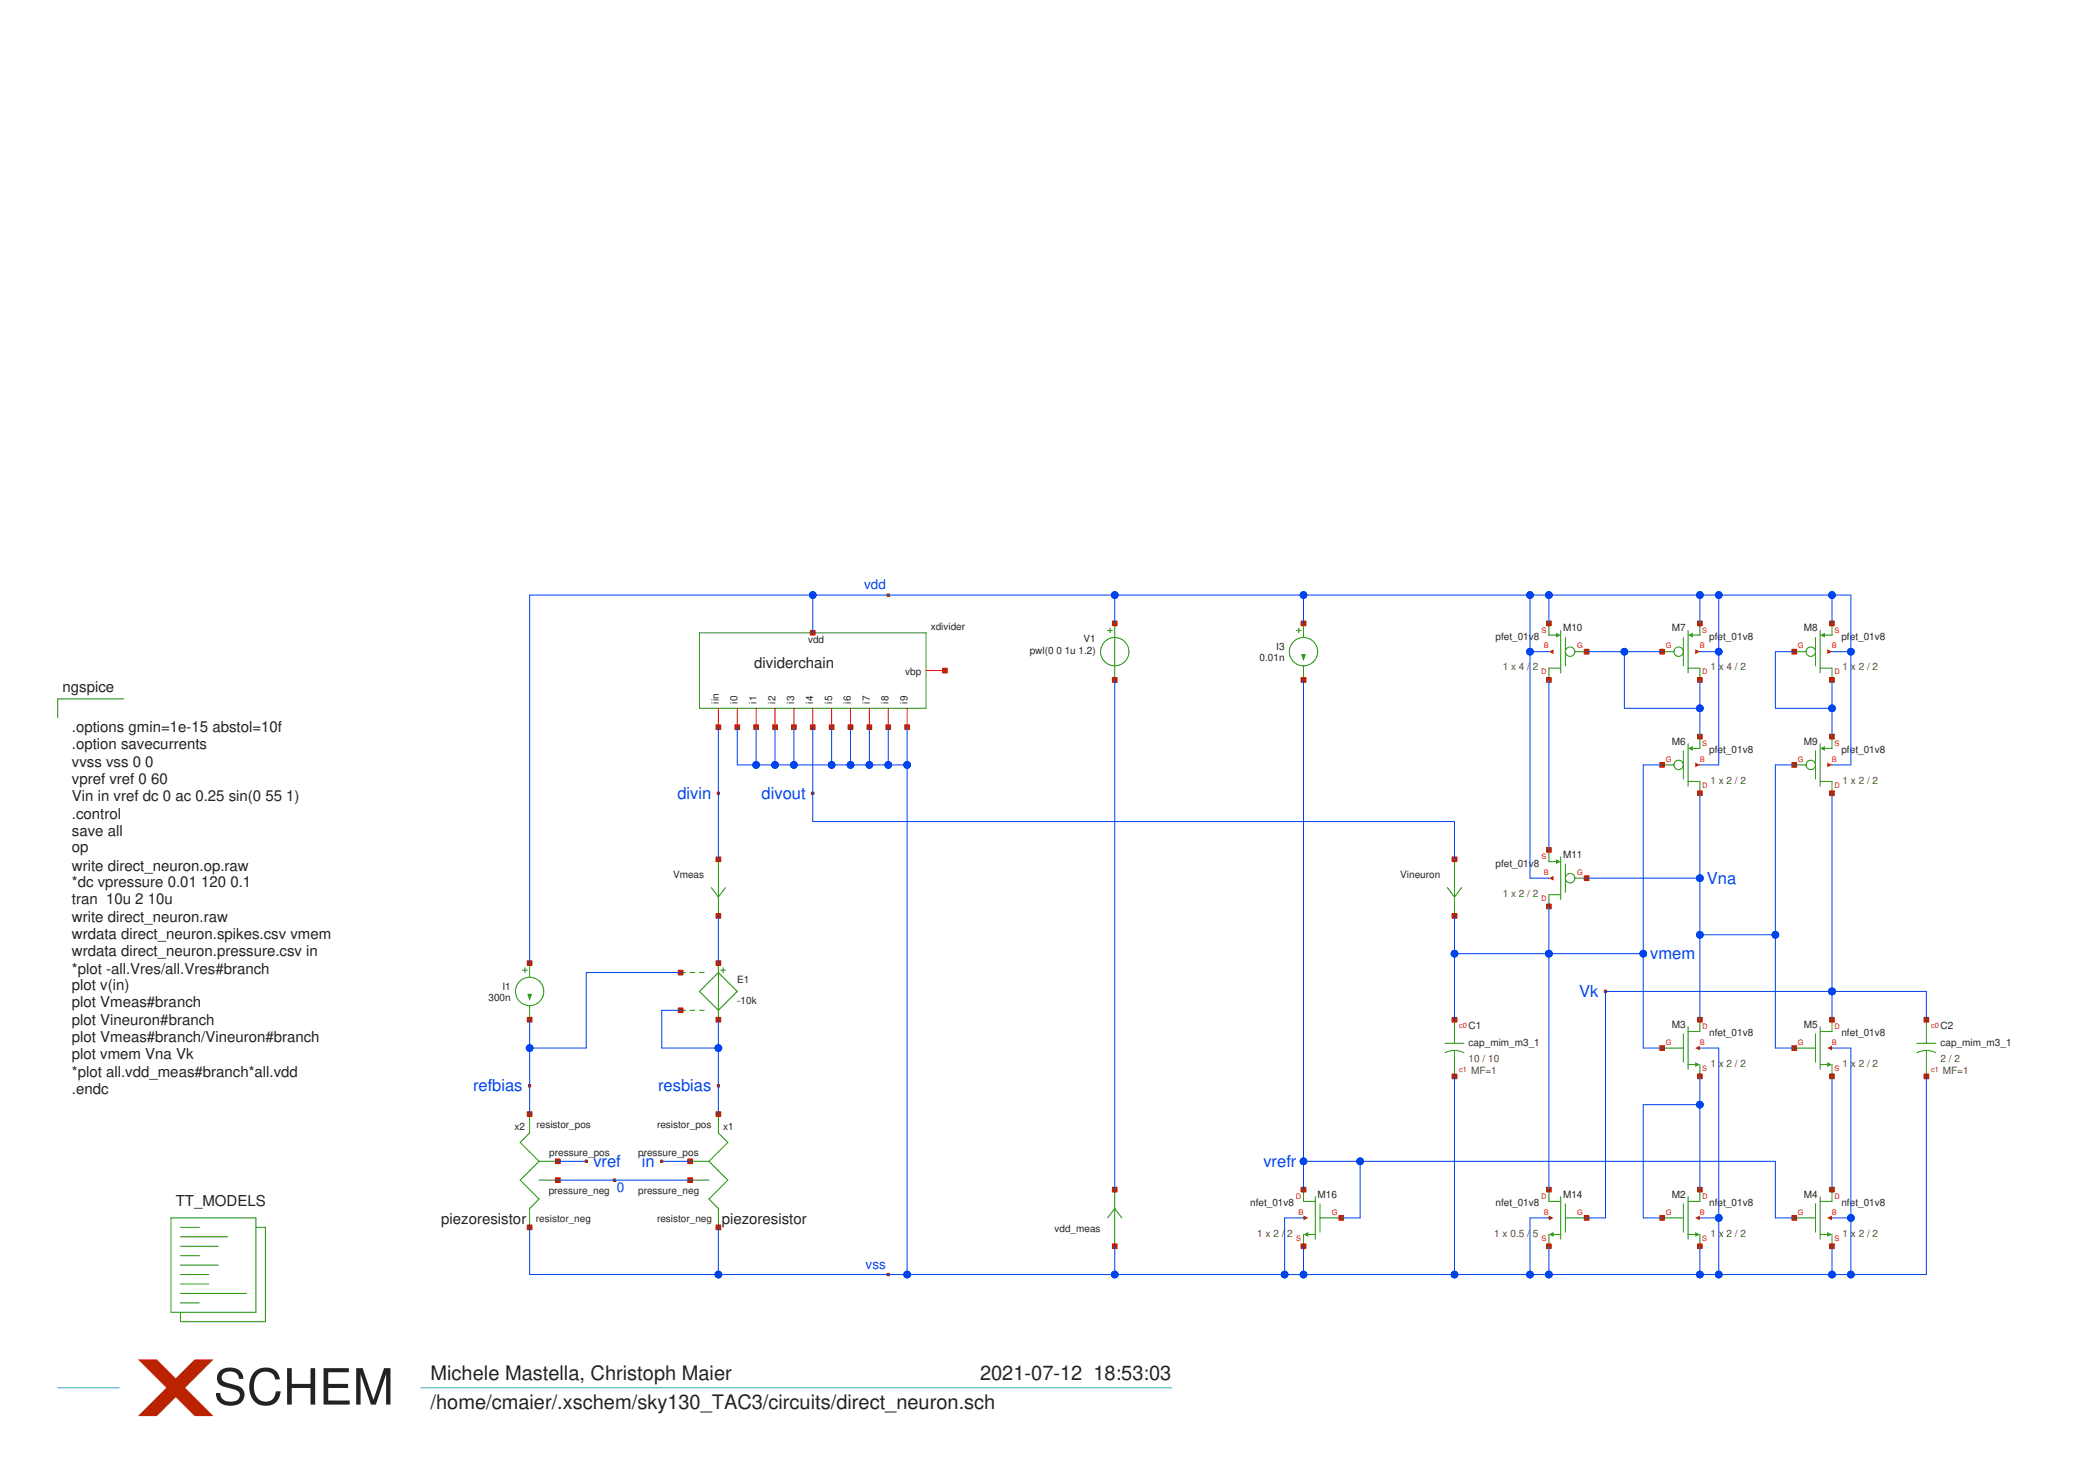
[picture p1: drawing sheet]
<svg xmlns="http://www.w3.org/2000/svg" width="297mm" height="210mm" viewBox="0 0 297 210" stroke-linecap="round" stroke-linejoin="round" font-family="sans-serif">
<g fill="none" stroke="#229800" stroke-width=".14">
<path d="M17.7 100h-9.4v2.7M158.5 90.2h.7M158.8 89.9v.6M159.5 89.2v8.1M101.8 127l1 1.4 1-1.4M102.8 123v8.1M24.5 174.3h12.1v13.5h-12.1zM25.8 178.3h5.4M25.8 179.7h2.7M25.8 177h6.8M25.8 175.6h2.7M36.6 175.6h1.4v13.5h-12.2v-1.3"/>
<path d="M158.5 174.3l1-1.4 1 1.4M159.5 170.2v8.1M237.8 174.3h3.1M240.9 172.2v4.1M241.5 171.2v6.1M241.5 176.6h1M243.2 170.2v1.7h-1.7M243.2 176.6v1.7M25.8 181h5.4M25.8 182.4h4.1M25.8 183.7h4.1M25.8 185.1h9.5"/>
<path d="M25.8 186.4h2.7"/>
<circle cx="159.5" cy="93.2" r="2.03"/>
</g>
<path d="M242.5 176.3l.7 .3-.7 .4z" fill="#229800"/>
<path d="M237.8 150h3.1M240.9 147.9v4.1M241.5 146.9v6.1M241.5 152.3h1M243.2 145.9v1.7h-1.7M243.2 152.3v1.7" fill="none" stroke="#229800" stroke-width=".14"/>
<path d="M242.5 152l.7 .3-.7 .4z" fill="#229800"/>
<g fill="none" stroke="#229800" stroke-width=".14">
<path d="M206.8 150.6a2.87 2.87 0 0 1 2.7 0M206.8 149.3h2.7M208.1 145.9v3.4M208.1 150.3v3.7M274.3 150.6a2.87 2.87 0 0 1 2.7 0M274.3 149.3h2.7M275.6 145.9v3.4M275.6 150.3v3.7M221.6 170.2v1.7h1.7M221.6 176.6v1.7M222.3 176.6h1M223.3 171.2v6.1"/>
<path d="M224 174.3h3M224 172.2v4.1"/>
</g>
<path d="M221.6 176.6l.7-.3v.7z" fill="#229800"/>
<path d="M256.7 174.3h3.1M259.8 172.2v4.1M260.4 171.2v6.1M260.4 176.6h1.1M262.1 170.2v1.7h-1.7M262.1 176.6v1.7" fill="none" stroke="#229800" stroke-width=".14"/>
<path d="M261.5 176.3l.6 .3-.6 .4z" fill="#229800"/>
<path d="M256.7 150h3.1M259.8 147.9v4.1M260.4 146.9v6.1M260.4 152.3h1.1M262.1 145.9v1.7h-1.7M262.1 152.3v1.7" fill="none" stroke="#229800" stroke-width=".14"/>
<path d="M261.5 152l.6 .3-.6 .4z" fill="#229800"/>
<path d="M185.5 90.2h.7M185.8 89.9v.6M186.5 89.2v2M186.5 95.3v2" fill="none" stroke="#229800" stroke-width=".14"/>
<path d="M186.5 92.2v1.4h.3l-.3 1-.3-1h.3z" fill="#229800"/>
<g fill="none" stroke="#229800" stroke-width=".14">
<path d="M186.5 170.2v1.7h1.7M186.5 176.6v1.7M187.2 176.6h1M188.2 171.2v6.1M188.9 174.3h3M188.9 172.2v4.1"/>
<circle cx="186.5" cy="93.2" r="2.03"/>
</g>
<path d="M186.5 176.6l.7-.3v.7z" fill="#229800"/>
<path d="M237.8 109.4h1.7M240.9 107.4v4.1M241.5 106.4v6.1M241.5 111.8h1.7v1.7M243.2 105.4v1.7h-1" fill="none" stroke="#229800" stroke-width=".14"/>
<path d="M241.5 107.1l.7-.4v.7z" fill="#229800"/>
<g fill="none" stroke="#229800" stroke-width=".14">
<path d="M237.8 93.2h1.7M240.9 91.2v4.1M241.5 90.2v6.1M241.5 95.6h1.7v1.7M243.2 89.2v1.7h-1"/>
<circle cx="240.2" cy="109.4" r=".68"/>
</g>
<path d="M241.5 90.9l.7-.4v.7z" fill="#229800"/>
<g fill="none" stroke="#229800" stroke-width=".14">
<path d="M256.7 93.2h1.7M259.8 91.2v4.1M260.4 90.2v6.1M260.4 95.6h1.7v1.7M262.1 89.2v1.7h-1"/>
<circle cx="240.2" cy="93.2" r=".68"/>
</g>
<path d="M260.4 90.9l.7-.4v.7z" fill="#229800"/>
<g fill="none" stroke="#229800" stroke-width=".14">
<path d="M256.7 109.4h1.7M259.8 107.4v4.1M260.4 106.4v6.1M260.4 111.8h1.7v1.7M262.1 105.4v1.7h-1"/>
<circle cx="259.1" cy="93.2" r=".68"/>
</g>
<path d="M260.4 107.1l.7-.4v.7z" fill="#229800"/>
<g fill="none" stroke="#229800" stroke-width=".14">
<path d="M221.6 89.2v1.7h1M223.3 90.2v6.1M223.3 95.6h-1.7v1.7M224 91.2v4.1M225.3 93.2h1.7"/>
<circle cx="259.1" cy="109.4" r=".68"/>
</g>
<path d="M222.6 90.5l.7 .4-.7 .3z" fill="#229800"/>
<g fill="none" stroke="#229800" stroke-width=".14">
<path d="M221.6 121.6v1.7h1M223.3 122.6v6.1M223.3 128h-1.7v1.7M224 123.6v4.1M225.3 125.7h1.7"/>
<circle cx="224.7" cy="93.2" r=".68"/>
</g>
<path d="M222.6 123l.7 .3-.7 .3z" fill="#229800"/>
<g fill="none" stroke="#229800" stroke-width=".14">
<path d="M100.1 90.5h32.4v10.8h-32.4zM74.8 138.8h.6M75.1 138.5v.7M75.8 137.8v2M207.1 127l1 1.4 1-1.4M208.1 123v8.1M75.8 143.9v2M75.8 159.4v2.7l-1.4 1.4 2.7 2.7M102.8 159.4v2.7l1.3 1.4-2.7 2.7M77.1 166.2h2.7M77.1 168.9h2.7M77.1 166.2l-2.7 2.7 2.7 2.7-1.3 1.3v2.7"/>
<path d="M98.7 166.2h2.7M98.7 168.9h2.7M101.4 166.2l2.7 2.7-2.7 2.7 1.4 1.3v2.7"/>
<circle cx="224.7" cy="125.7" r=".68"/>
</g>
<path d="M75.8 140.8v1.4h.3l-.3 1-.4-1h.4z" fill="#229800"/>
<g fill="none" stroke="#229800" stroke-width=".14">
<path d="M97.4 139.2h.7M98.7 139.2h.7M100.1 139.2h.7M102.8 137.8v8.1M103.1 138.8h.7M103.5 138.5v.7M97.4 144.6h.7M98.7 144.6h.7M100.1 141.9l2.7-2.7 2.7 2.7-2.7 2.7zM100.1 144.6h.7"/>
<circle cx="75.8" cy="141.9" r="2.03"/>
</g>
<path d="M102.4 122.6h.7v.7h-.7z" fill="none" stroke="#ba2200" stroke-width=".14"/>
<path d="M102.4 122.6h.7v.7h-.7z" fill="#ba2200"/>
<path d="M102.4 130.7h.7v.7h-.7z" fill="none" stroke="#ba2200" stroke-width=".14"/>
<path d="M102.4 130.7h.7v.7h-.7z" fill="#ba2200"/>
<path d="M159.2 178h.6v.7h-.6z" fill="none" stroke="#ba2200" stroke-width=".14"/>
<path d="M159.2 178h.6v.7h-.6z" fill="#ba2200"/>
<path d="M159.2 169.9h.6v.7h-.6z" fill="none" stroke="#ba2200" stroke-width=".14"/>
<path d="M159.2 169.9h.6v.7h-.6z" fill="#ba2200"/>
<path d="M159.2 88.9h.6v.6h-.6z" fill="none" stroke="#ba2200" stroke-width=".14"/>
<path d="M159.2 88.9h.6v.6h-.6z" fill="#ba2200"/>
<path d="M159.2 97h.6v.6h-.6z" fill="none" stroke="#ba2200" stroke-width=".14"/>
<g fill="#ba2200">
<path d="M159.2 97h.6v.6h-.6z"/>
<path d="M242.5 174.3l.7-.4v.7z"/>
</g>
<path d="M242.9 169.9h.7v.7h-.7z" fill="none" stroke="#ba2200" stroke-width=".14"/>
<path d="M242.9 169.9h.7v.7h-.7z" fill="#ba2200"/>
<path d="M237.5 173.9h.7v.7h-.7z" fill="none" stroke="#ba2200" stroke-width=".14"/>
<path d="M237.5 173.9h.7v.7h-.7z" fill="#ba2200"/>
<path d="M242.9 178h.7v.7h-.7z" fill="none" stroke="#ba2200" stroke-width=".14"/>
<path d="M242.9 178h.7v.7h-.7z" fill="#ba2200"/>
<path d="M243.2 174.3h.1" fill="none" stroke="#ba2200" stroke-width=".14"/>
<path d="M242.5 150l.7-.4v.7z" fill="#ba2200"/>
<path d="M242.9 145.6h.7v.6h-.7z" fill="none" stroke="#ba2200" stroke-width=".14"/>
<path d="M242.9 145.6h.7v.6h-.7z" fill="#ba2200"/>
<path d="M237.5 149.6h.7v.7h-.7z" fill="none" stroke="#ba2200" stroke-width=".14"/>
<path d="M237.5 149.6h.7v.7h-.7z" fill="#ba2200"/>
<path d="M242.9 153.7h.7v.6h-.7z" fill="none" stroke="#ba2200" stroke-width=".14"/>
<path d="M242.9 153.7h.7v.6h-.7z" fill="#ba2200"/>
<path d="M243.2 150h.1" fill="none" stroke="#ba2200" stroke-width=".14"/>
<path d="M207.8 145.6h.7v.6h-.7z" fill="none" stroke="#ba2200" stroke-width=".14"/>
<path d="M207.8 145.6h.7v.6h-.7z" fill="#ba2200"/>
<path d="M207.8 153.7h.7v.6h-.7z" fill="none" stroke="#ba2200" stroke-width=".14"/>
<path d="M207.8 153.7h.7v.6h-.7z" fill="#ba2200"/>
<path d="M275.3 145.6h.7v.6h-.7z" fill="none" stroke="#ba2200" stroke-width=".14"/>
<path d="M275.3 145.6h.7v.6h-.7z" fill="#ba2200"/>
<path d="M275.3 153.7h.7v.6h-.7z" fill="none" stroke="#ba2200" stroke-width=".14"/>
<g fill="#ba2200">
<path d="M275.3 153.7h.7v.6h-.7z"/>
<path d="M221.6 173.9l.7 .4-.7 .3z"/>
</g>
<path d="M221.3 169.9h.7v.7h-.7z" fill="none" stroke="#ba2200" stroke-width=".14"/>
<path d="M221.3 169.9h.7v.7h-.7z" fill="#ba2200"/>
<path d="M226.7 173.9h.7v.7h-.7z" fill="none" stroke="#ba2200" stroke-width=".14"/>
<path d="M226.7 173.9h.7v.7h-.7z" fill="#ba2200"/>
<path d="M221.3 178h.7v.7h-.7z" fill="none" stroke="#ba2200" stroke-width=".14"/>
<path d="M221.3 178h.7v.7h-.7z" fill="#ba2200"/>
<path d="M221.6 174.3h.1" fill="none" stroke="#ba2200" stroke-width=".14"/>
<path d="M243.1 125.5h.3v.3h-.3z" fill="none" stroke="#ba2200" stroke-width=".14"/>
<path d="M243.1 125.5h.3v.3h-.3z" fill="#ba2200"/>
<path d="M229.5 141.7h.4v.3h-.4z" fill="none" stroke="#ba2200" stroke-width=".14"/>
<g fill="#ba2200">
<path d="M229.5 141.7h.4v.3h-.4z"/>
<path d="M261.5 174.3l.6-.4v.7z"/>
</g>
<path d="M261.8 169.9h.7v.7h-.7z" fill="none" stroke="#ba2200" stroke-width=".14"/>
<path d="M261.8 169.9h.7v.7h-.7z" fill="#ba2200"/>
<path d="M256.4 173.9h.7v.7h-.7z" fill="none" stroke="#ba2200" stroke-width=".14"/>
<path d="M256.4 173.9h.7v.7h-.7z" fill="#ba2200"/>
<path d="M261.8 178h.7v.7h-.7z" fill="none" stroke="#ba2200" stroke-width=".14"/>
<path d="M261.8 178h.7v.7h-.7z" fill="#ba2200"/>
<path d="M262.1 174.3h.1" fill="none" stroke="#ba2200" stroke-width=".14"/>
<path d="M261.5 150l.6-.4v.7z" fill="#ba2200"/>
<path d="M261.8 145.6h.7v.6h-.7z" fill="none" stroke="#ba2200" stroke-width=".14"/>
<path d="M261.8 145.6h.7v.6h-.7z" fill="#ba2200"/>
<path d="M256.4 149.6h.7v.7h-.7z" fill="none" stroke="#ba2200" stroke-width=".14"/>
<path d="M256.4 149.6h.7v.7h-.7z" fill="#ba2200"/>
<path d="M261.8 153.7h.7v.6h-.7z" fill="none" stroke="#ba2200" stroke-width=".14"/>
<path d="M261.8 153.7h.7v.6h-.7z" fill="#ba2200"/>
<path d="M262.1 150h.1" fill="none" stroke="#ba2200" stroke-width=".14"/>
<path d="M186.2 88.9h.6v.6h-.6z" fill="none" stroke="#ba2200" stroke-width=".14"/>
<path d="M186.2 88.9h.6v.6h-.6z" fill="#ba2200"/>
<path d="M186.2 97h.6v.6h-.6z" fill="none" stroke="#ba2200" stroke-width=".14"/>
<g fill="#ba2200">
<path d="M186.2 97h.6v.6h-.6z"/>
<path d="M186.5 173.9l.7 .4-.7 .3z"/>
</g>
<path d="M186.2 169.9h.6v.7h-.6z" fill="none" stroke="#ba2200" stroke-width=".14"/>
<path d="M186.2 169.9h.6v.7h-.6z" fill="#ba2200"/>
<path d="M191.6 173.9h.6v.7h-.6z" fill="none" stroke="#ba2200" stroke-width=".14"/>
<path d="M191.6 173.9h.6v.7h-.6z" fill="#ba2200"/>
<path d="M186.2 178h.6v.7h-.6z" fill="none" stroke="#ba2200" stroke-width=".14"/>
<path d="M186.2 178h.6v.7h-.6z" fill="#ba2200"/>
<path d="M186.5 174.3h.1" fill="none" stroke="#ba2200" stroke-width=".14"/>
<path d="M186.3 166h.4v.3h-.4z" fill="none" stroke="#ba2200" stroke-width=".14"/>
<g fill="#ba2200">
<path d="M186.3 166h.4v.3h-.4z"/>
<path d="M242.5 109.1l.7 .3-.7 .4z"/>
</g>
<path d="M242.9 113.2h.7v.6h-.7z" fill="none" stroke="#ba2200" stroke-width=".14"/>
<path d="M242.9 113.2h.7v.6h-.7z" fill="#ba2200"/>
<path d="M237.5 109.1h.7v.7h-.7z" fill="none" stroke="#ba2200" stroke-width=".14"/>
<path d="M237.5 109.1h.7v.7h-.7z" fill="#ba2200"/>
<path d="M242.9 105.1h.7v.6h-.7z" fill="none" stroke="#ba2200" stroke-width=".14"/>
<path d="M242.9 105.1h.7v.6h-.7z" fill="#ba2200"/>
<path d="M243.2 109.5h.1" fill="none" stroke="#ba2200" stroke-width=".14"/>
<path d="M242.5 92.9l.7 .3-.7 .4z" fill="#ba2200"/>
<path d="M242.9 97h.7v.6h-.7z" fill="none" stroke="#ba2200" stroke-width=".14"/>
<path d="M242.9 97h.7v.6h-.7z" fill="#ba2200"/>
<path d="M237.5 92.9h.7v.7h-.7z" fill="none" stroke="#ba2200" stroke-width=".14"/>
<path d="M237.5 92.9h.7v.7h-.7z" fill="#ba2200"/>
<path d="M242.9 88.9h.7v.6h-.7z" fill="none" stroke="#ba2200" stroke-width=".14"/>
<path d="M242.9 88.9h.7v.6h-.7z" fill="#ba2200"/>
<path d="M243.2 93.3h.1" fill="none" stroke="#ba2200" stroke-width=".14"/>
<path d="M261.5 92.9l.6 .3-.6 .4z" fill="#ba2200"/>
<path d="M261.8 97h.7v.6h-.7z" fill="none" stroke="#ba2200" stroke-width=".14"/>
<path d="M261.8 97h.7v.6h-.7z" fill="#ba2200"/>
<path d="M256.4 92.9h.7v.7h-.7z" fill="none" stroke="#ba2200" stroke-width=".14"/>
<path d="M256.4 92.9h.7v.7h-.7z" fill="#ba2200"/>
<path d="M261.8 88.9h.7v.6h-.7z" fill="none" stroke="#ba2200" stroke-width=".14"/>
<path d="M261.8 88.9h.7v.6h-.7z" fill="#ba2200"/>
<path d="M262.1 93.3h.1" fill="none" stroke="#ba2200" stroke-width=".14"/>
<path d="M261.5 109.1l.6 .3-.6 .4z" fill="#ba2200"/>
<path d="M261.8 113.2h.7v.6h-.7z" fill="none" stroke="#ba2200" stroke-width=".14"/>
<path d="M261.8 113.2h.7v.6h-.7z" fill="#ba2200"/>
<path d="M256.4 109.1h.7v.7h-.7z" fill="none" stroke="#ba2200" stroke-width=".14"/>
<path d="M256.4 109.1h.7v.7h-.7z" fill="#ba2200"/>
<path d="M261.8 105.1h.7v.6h-.7z" fill="none" stroke="#ba2200" stroke-width=".14"/>
<path d="M261.8 105.1h.7v.6h-.7z" fill="#ba2200"/>
<path d="M262.1 109.5h.1" fill="none" stroke="#ba2200" stroke-width=".14"/>
<path d="M221.6 93.2l.7-.3v.7z" fill="#ba2200"/>
<path d="M221.3 97h.7v.6h-.7z" fill="none" stroke="#ba2200" stroke-width=".14"/>
<path d="M221.3 97h.7v.6h-.7z" fill="#ba2200"/>
<path d="M226.7 92.9h.7v.7h-.7z" fill="none" stroke="#ba2200" stroke-width=".14"/>
<path d="M226.7 92.9h.7v.7h-.7z" fill="#ba2200"/>
<path d="M221.3 88.9h.7v.6h-.7z" fill="none" stroke="#ba2200" stroke-width=".14"/>
<path d="M221.3 88.9h.7v.6h-.7z" fill="#ba2200"/>
<path d="M221.6 93.3h.1" fill="none" stroke="#ba2200" stroke-width=".14"/>
<path d="M221.6 125.7l.7-.4v.7z" fill="#ba2200"/>
<path d="M221.3 129.4h.7v.6h-.7z" fill="none" stroke="#ba2200" stroke-width=".14"/>
<path d="M221.3 129.4h.7v.6h-.7z" fill="#ba2200"/>
<path d="M226.7 125.3h.7v.7h-.7z" fill="none" stroke="#ba2200" stroke-width=".14"/>
<path d="M226.7 125.3h.7v.7h-.7z" fill="#ba2200"/>
<path d="M221.3 121.3h.7v.6h-.7z" fill="none" stroke="#ba2200" stroke-width=".14"/>
<path d="M221.3 121.3h.7v.6h-.7z" fill="#ba2200"/>
<path d="M221.6 125.7h.1" fill="none" stroke="#ba2200" stroke-width=".14"/>
<path d="M98.4 165.8h.7v.7h-.7z" fill="none" stroke="#ba2200" stroke-width=".14"/>
<path d="M98.4 165.8h.7v.7h-.7z" fill="#ba2200"/>
<path d="M98.4 168.5h.7v.7h-.7z" fill="none" stroke="#ba2200" stroke-width=".14"/>
<path d="M98.4 168.5h.7v.7h-.7z" fill="#ba2200"/>
<path d="M102.4 159.1h.7v.6h-.7z" fill="none" stroke="#ba2200" stroke-width=".14"/>
<path d="M102.4 159.1h.7v.6h-.7z" fill="#ba2200"/>
<path d="M102.4 175.3h.7v.7h-.7z" fill="none" stroke="#ba2200" stroke-width=".14"/>
<path d="M102.4 175.3h.7v.7h-.7z" fill="#ba2200"/>
<path d="M79.5 165.8h.7v.7h-.7z" fill="none" stroke="#ba2200" stroke-width=".14"/>
<path d="M79.5 165.8h.7v.7h-.7z" fill="#ba2200"/>
<path d="M79.5 168.5h.7v.7h-.7z" fill="none" stroke="#ba2200" stroke-width=".14"/>
<path d="M79.5 168.5h.7v.7h-.7z" fill="#ba2200"/>
<path d="M75.4 159.1h.7v.6h-.7z" fill="none" stroke="#ba2200" stroke-width=".14"/>
<path d="M75.4 159.1h.7v.6h-.7z" fill="#ba2200"/>
<path d="M75.4 175.3h.7v.7h-.7z" fill="none" stroke="#ba2200" stroke-width=".14"/>
<path d="M75.4 175.3h.7v.7h-.7z" fill="#ba2200"/>
<path d="M87.8 168.7h.3v.3h-.3z" fill="none" stroke="#ba2200" stroke-width=".14"/>
<path d="M87.8 168.7h.3v.3h-.3z" fill="#ba2200"/>
<path d="M94.5 166h.4v.3h-.4z" fill="none" stroke="#ba2200" stroke-width=".14"/>
<path d="M94.5 166h.4v.3h-.4z" fill="#ba2200"/>
<path d="M83.7 166h.4v.3h-.4z" fill="none" stroke="#ba2200" stroke-width=".14"/>
<path d="M83.7 166h.4v.3h-.4z" fill="#ba2200"/>
<path d="M75.6 155.2h.3v.3h-.3z" fill="none" stroke="#ba2200" stroke-width=".14"/>
<path d="M75.6 155.2h.3v.3h-.3z" fill="#ba2200"/>
<path d="M102.6 155.2h.4v.3h-.4z" fill="none" stroke="#ba2200" stroke-width=".14"/>
<g fill="#ba2200">
<path d="M102.6 155.2h.4v.3h-.4z"/>
<path d="M19.7 194.5h2.7l2.7 2.7 2.7-2.7h2.7l-4 4.1 4 4h-2.7l-2.7-2.7-2.7 2.7h-2.7l4.1-4z"/>
</g>
<path d="M126.9 85h.4v.3h-.4z" fill="none" stroke="#ba2200" stroke-width=".14"/>
<path d="M126.9 85h.4v.3h-.4z" fill="#ba2200"/>
<path d="M126.9 182.2h.4v.3h-.4z" fill="none" stroke="#ba2200" stroke-width=".14"/>
<path d="M126.9 182.2h.4v.3h-.4z" fill="#ba2200"/>
<path d="M116 90.2h.6v.7h-.6z" fill="none" stroke="#ba2200" stroke-width=".14"/>
<path d="M116 90.2h.6v.7h-.6z" fill="#ba2200"/>
<path d="M134.9 95.6h.6v.7h-.6z" fill="none" stroke="#ba2200" stroke-width=".14"/>
<path d="M134.9 95.6h.6v.7h-.6z" fill="#ba2200"/>
<path d="M102.4 103.7h.7v.7h-.7z" fill="none" stroke="#ba2200" stroke-width=".14"/>
<path d="M102.4 103.7h.7v.7h-.7z" fill="#ba2200"/>
<path d="M105.2 103.7h.6v.7h-.6z" fill="none" stroke="#ba2200" stroke-width=".14"/>
<path d="M105.2 103.7h.6v.7h-.6z" fill="#ba2200"/>
<path d="M107.9 103.7h.6v.7h-.6z" fill="none" stroke="#ba2200" stroke-width=".14"/>
<path d="M107.9 103.7h.6v.7h-.6z" fill="#ba2200"/>
<path d="M110.6 103.7h.6v.7h-.6z" fill="none" stroke="#ba2200" stroke-width=".14"/>
<path d="M110.6 103.7h.6v.7h-.6z" fill="#ba2200"/>
<path d="M113.3 103.7h.6v.7h-.6z" fill="none" stroke="#ba2200" stroke-width=".14"/>
<path d="M113.3 103.7h.6v.7h-.6z" fill="#ba2200"/>
<path d="M116 103.7h.6v.7h-.6z" fill="none" stroke="#ba2200" stroke-width=".14"/>
<path d="M116 103.7h.6v.7h-.6z" fill="#ba2200"/>
<path d="M118.7 103.7h.6v.7h-.6z" fill="none" stroke="#ba2200" stroke-width=".14"/>
<path d="M118.7 103.7h.6v.7h-.6z" fill="#ba2200"/>
<path d="M121.4 103.7h.6v.7h-.6z" fill="none" stroke="#ba2200" stroke-width=".14"/>
<path d="M121.4 103.7h.6v.7h-.6z" fill="#ba2200"/>
<path d="M124.1 103.7h.6v.7h-.6z" fill="none" stroke="#ba2200" stroke-width=".14"/>
<path d="M124.1 103.7h.6v.7h-.6z" fill="#ba2200"/>
<path d="M126.8 103.7h.6v.7h-.6z" fill="none" stroke="#ba2200" stroke-width=".14"/>
<path d="M126.8 103.7h.6v.7h-.6z" fill="#ba2200"/>
<path d="M129.5 103.7h.6v.7h-.6z" fill="none" stroke="#ba2200" stroke-width=".14"/>
<path d="M129.5 103.7h.6v.7h-.6z" fill="#ba2200"/>
<path d="M207.8 122.6h.7v.7h-.7z" fill="none" stroke="#ba2200" stroke-width=".14"/>
<path d="M207.8 122.6h.7v.7h-.7z" fill="#ba2200"/>
<path d="M207.8 130.7h.7v.7h-.7z" fill="none" stroke="#ba2200" stroke-width=".14"/>
<path d="M207.8 130.7h.7v.7h-.7z" fill="#ba2200"/>
<path d="M75.4 137.5h.7v.6h-.7z" fill="none" stroke="#ba2200" stroke-width=".14"/>
<path d="M75.4 137.5h.7v.6h-.7z" fill="#ba2200"/>
<path d="M75.4 145.6h.7v.6h-.7z" fill="none" stroke="#ba2200" stroke-width=".14"/>
<path d="M75.4 145.6h.7v.6h-.7z" fill="#ba2200"/>
<path d="M102.4 137.5h.7v.6h-.7z" fill="none" stroke="#ba2200" stroke-width=".14"/>
<path d="M102.4 137.5h.7v.6h-.7z" fill="#ba2200"/>
<path d="M102.4 145.6h.7v.6h-.7z" fill="none" stroke="#ba2200" stroke-width=".14"/>
<path d="M102.4 145.6h.7v.6h-.7z" fill="#ba2200"/>
<path d="M97 138.8h.7v.7h-.7z" fill="none" stroke="#ba2200" stroke-width=".14"/>
<path d="M97 138.8h.7v.7h-.7z" fill="#ba2200"/>
<path d="M97 144.2h.7v.7h-.7z" fill="none" stroke="#ba2200" stroke-width=".14"/>
<path d="M97 144.2h.7v.7h-.7z" fill="#ba2200"/>
<path d="M102.6 113.3h.4v.4h-.4z" fill="none" stroke="#ba2200" stroke-width=".14"/>
<path d="M102.6 113.3h.4v.4h-.4z" fill="#ba2200"/>
<path d="M116.1 113.3h.4v.4h-.4z" fill="none" stroke="#ba2200" stroke-width=".14"/>
<path d="M116.1 113.3h.4v.4h-.4z" fill="#ba2200"/>
<path d="M235 136.3h.3v.3h-.3z" fill="none" stroke="#ba2200" stroke-width=".14"/>
<path d="M235 136.3h.3v.3h-.3z" fill="#ba2200"/>
<path d="M8.3 198.6h8.7M60.3 198.6h107.3" fill="none" stroke="#00cbed" stroke-width=".14"/>
<path d="M132.5 95.9h2.7M102.8 101.3v2.7M105.5 101.3v2.7M108.2 101.3v2.7M110.9 101.3v2.7M113.6 101.3v2.7M116.3 101.3v2.7M119 101.3v2.7M121.7 101.3v2.7M124.4 101.3v2.7M127.1 101.3v2.7M129.8 101.3v2.7" fill="none" stroke="#fe0000" stroke-width=".14"/>
<g fill="none" stroke="#0044ed" stroke-width=".14">
<path d="M116.3 85.1v5.4M159.5 85.1v4.1M159.5 97.3v72.9M186.5 85.1v4.1M186.5 97.3v72.9M218.9 93.2h2.7M218.9 85.1v40.6h2.7M221.6 85.1v4.1M221.6 97.3v24.3M227 93.2h10.8M232.4 93.2v8.1h10.8M243.2 85.1v4.1"/>
<path d="M243.2 97.3v8.1M243.2 93.2h2.7M245.9 85.1v24.3h-2.7M256.7 93.2h-2.7v8.1h8.1M262.1 93.2h2.7M262.1 85.1v4.1M262.1 97.3v8.1M102.8 104v19M105.5 104v5.4h24.3M108.2 104v5.4M110.9 104v5.4M113.6 104v5.4"/>
<path d="M116.3 104v13.6h91.8v5.4M119 104v5.4M121.7 104v5.4M124.4 104v5.4M127.1 104v5.4M129.8 104v78.4M237.8 109.4h-2.7v40.6h2.7M243.2 113.5v32.4M256.7 109.4h-2.7v40.6h2.7M262.1 109.4h2.7v-24.3h-189v52.7M262.1 113.5v32.4M97.4 139.2h-13.5v10.8h-8.1"/>
<path d="M102.8 131.1v6.7M208.1 136.5h27M208.1 131.1v14.8M221.6 129.7v40.5M227 125.7h16.2M243.2 133.8h10.8M75.8 145.9v13.5M97.4 144.6h-2.7v5.4h8.1M102.8 145.9v13.5M208.1 154v28.4M243.2 154v16.2M243.2 150h2.7v32.4"/>
<path d="M243.2 158.1h-8.1v16.2h2.7M262.1 154v16.2M262.1 150h2.7v32.4M275.6 145.9v-4h-45.9v32.4h-2.7M275.6 154v28.4h-199.8v-6.8M79.8 166.2h4.1M79.8 168.9h18.9M94.7 166.2h4M102.8 175.6v6.8M159.5 178.3v4.1M186.5 178.3v4.1M186.5 166.2h67.5v8.1h2.7"/>
<path d="M186.5 174.3h-2.7v8.1M194.6 166.2v8.1h-2.7M221.6 178.3v4.1M221.6 174.3h-2.7v8.1M243.2 178.3v4.1M243.2 174.3h2.7M262.1 178.3v4.1M262.1 174.3h2.7"/>
</g>
<g fill="#0044ed">
<path d="M116 84.7a.54 .54 0 0 1 .8 .4h-.5h.5a.54 .54 0 0 1-.8 .5 .54 .54 0 0 1 0-.9z"/>
<path d="M107.7 109.2a.54 .54 0 0 1 .6-.3 .54 .54 0 0 1 .4 .5h-.5h.5a.54 .54 0 0 1-.7 .6 .54 .54 0 0 1-.3-.8z"/>
<path d="M110.6 109a.54 .54 0 0 1 .8 .4h-.5h.5a.54 .54 0 0 1-.8 .5 .54 .54 0 0 1 0-.9z"/>
<path d="M102.5 149.5a.54 .54 0 0 1 .8 .5h-.5h.5a.54 .54 0 0 1-.8 .4 .54 .54 0 0 1 0-.9z"/>
<path d="M75.5 149.5a.54 .54 0 0 1 .8 .5h-.5h.5a.54 .54 0 0 1-.8 .4 .54 .54 0 0 1 0-.9z"/>
<path d="M102.5 181.9a.54 .54 0 0 1 .8 .5h-.5h.5a.54 .54 0 0 1-.8 .4 .54 .54 0 0 1 0-.9z"/>
<path d="M129.5 181.9a.54 .54 0 0 1 .8 .5h-.5h.5a.54 .54 0 0 1-.8 .4 .54 .54 0 0 1 0-.9z"/>
<path d="M159.2 84.7a.54 .54 0 0 1 .8 .4h-.5h.5a.54 .54 0 0 1-.8 .5 .54 .54 0 0 1 0-.9z"/>
<path d="M186.2 84.7a.54 .54 0 0 1 .8 .4h-.5h.5a.54 .54 0 0 1-.8 .5 .54 .54 0 0 1 0-.9z"/>
<path d="M113.3 109a.54 .54 0 0 1 .8 .4h-.5h.5a.54 .54 0 0 1-.8 .5 .54 .54 0 0 1 0-.9z"/>
<path d="M118.5 109.2a.54 .54 0 0 1 .6-.3 .54 .54 0 0 1 .4 .5h-.5h.5a.54 .54 0 0 1-.6 .6 .54 .54 0 0 1-.4-.8z"/>
<path d="M121.2 109.2a.54 .54 0 0 1 .6-.3 .54 .54 0 0 1 .4 .5h-.5h.5a.54 .54 0 0 1-.6 .6 .54 .54 0 0 1-.4-.8z"/>
<path d="M124.1 109a.54 .54 0 0 1 .8 .4h-.5h.5a.54 .54 0 0 1-.8 .5 .54 .54 0 0 1 0-.9z"/>
<path d="M126.8 109a.54 .54 0 0 1 .8 .4h-.5h.5a.54 .54 0 0 1-.8 .5 .54 .54 0 0 1 0-.9z"/>
<path d="M129.5 109a.54 .54 0 0 1 .8 .4h-.5h.5a.54 .54 0 0 1-.8 .5 .54 .54 0 0 1 0-.9z"/>
<path d="M159 182.1a.54 .54 0 0 1 .6-.3 .54 .54 0 0 1 .4 .6h-.5h.5a.54 .54 0 0 1-.6 .5 .54 .54 0 0 1-.4-.8z"/>
<path d="M183.5 181.9a.54 .54 0 0 1 .8 .5h-.5h.5a.54 .54 0 0 1-.8 .4 .54 .54 0 0 1 0-.9z"/>
<path d="M218.6 84.7a.54 .54 0 0 1 .9 .4h-.6h.6a.54 .54 0 0 1-.9 .5 .54 .54 0 0 1 0-.9z"/>
<path d="M186.2 165.7a.54 .54 0 0 1 .8 .5h-.5h.5a.54 .54 0 0 1-.8 .4 .54 .54 0 0 1 0-.9z"/>
<path d="M207.8 136a.54 .54 0 0 1 .9 .5h-.6h.6a.54 .54 0 0 1-.9 .4 .54 .54 0 0 1 0-.9z"/>
<path d="M207.8 181.9a.54 .54 0 0 1 .9 .5h-.6h.6a.54 .54 0 0 1-.9 .4 .54 .54 0 0 1 0-.9z"/>
<path d="M221.3 136a.54 .54 0 0 1 .9 .5h-.6h.6a.54 .54 0 0 1-.9 .4 .54 .54 0 0 1 0-.9z"/>
<path d="M186.2 181.9a.54 .54 0 0 1 .8 .5h-.5h.5a.54 .54 0 0 1-.8 .4 .54 .54 0 0 1 0-.9z"/>
<path d="M218.6 181.9a.54 .54 0 0 1 .9 .5h-.6h.6a.54 .54 0 0 1-.9 .4 .54 .54 0 0 1 0-.9z"/>
<path d="M194.3 165.7a.54 .54 0 0 1 .8 .5h-.5h.5a.54 .54 0 0 1-.8 .4 .54 .54 0 0 1 0-.9z"/>
<path d="M261.7 101.1a.54 .54 0 0 1 .6-.3 .54 .54 0 0 1 .4 .5h-.6h.6a.54 .54 0 0 1-.7 .6 .54 .54 0 0 1-.3-.8z"/>
<path d="M242.9 84.7a.54 .54 0 0 1 .9 .4h-.6h.6a.54 .54 0 0 1-.8 .5 .54 .54 0 0 1-.1-.9z"/>
<path d="M245.6 84.7a.54 .54 0 0 1 .9 .4h-.6h.6a.54 .54 0 0 1-.8 .5 .54 .54 0 0 1-.1-.9z"/>
<path d="M261.9 84.7a.54 .54 0 0 1 .8 .4h-.6h.6a.54 .54 0 0 1-.8 .5 .54 .54 0 0 1 0-.9z"/>
<path d="M221.3 84.7a.54 .54 0 0 1 .9 .4h-.6h.6a.54 .54 0 0 1-.9 .5 .54 .54 0 0 1 0-.9z"/>
<path d="M232.1 92.8a.54 .54 0 0 1 .9 .4h-.6h.6a.54 .54 0 0 1-.8 .5 .54 .54 0 0 1-.1-.9z"/>
<path d="M218.6 92.8a.54 .54 0 0 1 .9 .4h-.6h.6a.54 .54 0 0 1-.9 .5 .54 .54 0 0 1 0-.9z"/>
<path d="M245.5 93a.54 .54 0 0 1 .6-.3 .54 .54 0 0 1 .4 .5h-.6h.6a.54 .54 0 0 1-.7 .6 .54 .54 0 0 1-.3-.8z"/>
<path d="M264.4 93a.54 .54 0 0 1 .6-.3 .54 .54 0 0 1 .4 .5h-.6h.6a.54 .54 0 0 1-.7 .6 .54 .54 0 0 1-.3-.8z"/>
<path d="M242.9 100.9a.54 .54 0 0 1 .9 .4h-.6h.6a.54 .54 0 0 1-.8 .5 .54 .54 0 0 1-.1-.9z"/>
<path d="M234.8 136a.54 .54 0 0 1 .9 .5h-.6h.6a.54 .54 0 0 1-.8 .4 .54 .54 0 0 1-.1-.9z"/>
<path d="M264.4 174a.54 .54 0 0 1 .6-.3 .54 .54 0 0 1 .4 .6h-.6h.6a.54 .54 0 0 1-.7 .5 .54 .54 0 0 1-.3-.8z"/>
<path d="M245.5 174a.54 .54 0 0 1 .6-.3 .54 .54 0 0 1 .4 .6h-.6h.6a.54 .54 0 0 1-.7 .5 .54 .54 0 0 1-.3-.8z"/>
<path d="M242.8 157.8a.54 .54 0 0 1 .6-.3 .54 .54 0 0 1 .4 .6h-.6h.6a.54 .54 0 0 1-.7 .5 .54 .54 0 0 1-.3-.8z"/>
<path d="M261.7 141.6a.54 .54 0 0 1 .6-.3 .54 .54 0 0 1 .4 .6h-.6h.6a.54 .54 0 0 1-.7 .5 .54 .54 0 0 1-.3-.8z"/>
<path d="M242.8 125.4a.54 .54 0 0 1 .6-.3 .54 .54 0 0 1 .4 .6h-.6h.6a.54 .54 0 0 1-.7 .5 .54 .54 0 0 1-.3-.8z"/>
<path d="M253.8 133.3a.54 .54 0 0 1 .8 .5h-.6h.6a.54 .54 0 0 1-.8 .4 .54 .54 0 0 1 0-.9z"/>
<path d="M242.9 133.3a.54 .54 0 0 1 .9 .5h-.6h.6a.54 .54 0 0 1-.8 .4 .54 .54 0 0 1-.1-.9z"/>
<path d="M221.3 181.9a.54 .54 0 0 1 .9 .5h-.6h.6a.54 .54 0 0 1-.9 .4 .54 .54 0 0 1 0-.9z"/>
<path d="M242.9 181.9a.54 .54 0 0 1 .9 .5h-.6h.6a.54 .54 0 0 1-.8 .4 .54 .54 0 0 1-.1-.9z"/>
<path d="M245.5 182.1a.54 .54 0 0 1 .6-.3 .54 .54 0 0 1 .4 .6h-.6h.6a.54 .54 0 0 1-.7 .5 .54 .54 0 0 1-.3-.8z"/>
<path d="M261.9 181.9a.54 .54 0 0 1 .8 .5h-.6h.6a.54 .54 0 0 1-.8 .4 .54 .54 0 0 1 0-.9z"/>
<path d="M264.6 181.9a.54 .54 0 0 1 .8 .5h-.6h.6a.54 .54 0 0 1-.8 .4 .54 .54 0 0 1 0-.9z"/>
</g>
<text font-size="7.2" fill="#222" x="30.5" y="201">SCHEM</text>
<g font-size="2.9" fill="#222">
<text x="61.6" y="197.5">Michele Mastella, Christoph Maier</text>
<text x="140.2" y="197.5">2021-07-12 18:53:03</text>
<text x="61.6" y="201.6">/home/cmaier/.xschem/sky130_TAC3/circuits/direct_neuron.sch</text>
</g>
<g font-size="2.4" fill="#0044ed">
<text x="96.9" y="114.3">divin</text>
<text x="109" y="114.3">divout</text>
<text x="244.2" y="126.5">Vna</text>
<text x="236.1" y="137.3">vmem</text>
<text x="225.9" y="142.7">Vk</text>
<text x="67.7" y="156.2">refbias</text>
<text x="94.2" y="156.2">resbias</text>
<text x="84.9" y="167">vref</text>
<text x="91.8" y="167">in</text>
<text x="180.8" y="167">vrefr</text>
</g>
<g font-size="2.1" fill="#222">
<text x="107.9" y="95.5">dividerchain</text>
<text x="8.9" y="99">ngspice</text>
<text x="10.3" y="104.8">.options gmin=1e-15 abstol=10f</text>
<text x="10.3" y="107.2">.option savecurrents</text>
<text x="10.3" y="109.8">vvss vss 0 0</text>
<text x="10.3" y="112.2">vpref vref 0 60</text>
<text x="10.3" y="114.6">Vin in vref dc 0 ac 0.25 sin(0 55 1)</text>
<text x="10.3" y="117.2">.control</text>
<text x="10.3" y="119.6">save all</text>
<text x="10.3" y="122">op</text>
<text x="10.3" y="124.6">write direct_neuron.op.raw</text>
<text x="10.3" y="127">*dc vpressure 0.01 120 0.1</text>
<text x="10.3" y="129.3">tran 10u 2 10u</text>
<text x="10.3" y="131.9">write direct_neuron.raw</text>
<text x="10.3" y="134.3">wrdata direct_neuron.spikes.csv vmem</text>
<text x="10.3" y="136.7">wrdata direct_neuron.pressure.csv in</text>
<text x="10.3" y="139.3">*plot -all.Vres/all.Vres#branch</text>
<text x="10.3" y="141.7">plot v(in)</text>
<text x="10.3" y="144.1">plot Vmeas#branch</text>
<text x="10.3" y="146.7">plot Vineuron#branch</text>
<text x="10.3" y="149.1">plot Vmeas#branch/Vineuron#branch</text>
<text x="10.3" y="151.5">plot vmem Vna Vk</text>
<text x="10.3" y="154.1">*plot all.vdd_meas#branch*all.vdd</text>
<text x="10.3" y="156.5">.endc</text>
<text x="25.1" y="172.6">TT_MODELS</text>
<text x="63.1" y="175.2">piezoresistor</text>
<text x="103.3" y="175.2">piezoresistor</text>
</g>
<g font-size="1.9" fill="#0044ed">
<text x="123.6" y="84.3">vdd</text>
<text x="88.3" y="170.6">0</text>
<text x="123.9" y="181.5">vss</text>
</g>
<g font-size="1.4" fill="#222">
<text x="115.6" y="91.9">vdd</text>
<text x="133.2" y="90.1">xdivider</text>
<text x="147.3" y="93.6">pwl(0 0 1u 1.2)</text>
<text x="155.1" y="91.9">V1</text>
<text x="180.2" y="94.6">0.01n</text>
<text x="182.6" y="93.1">I3</text>
<text x="214" y="91.6">pfet_01v8</text>
<text x="223.6" y="90.4">M10</text>
<text x="239.2" y="90.4">M7</text>
<text x="244.6" y="91.6">pfet_01v8</text>
<text x="258.1" y="90.4">M8</text>
<text x="263.5" y="91.6">pfet_01v8</text>
<text x="102.8" y="100.7" transform="rotate(-90 102.8 100.7)">iin</text>
<text x="105.5" y="100.7" transform="rotate(-90 105.5 100.7)">i0</text>
<text x="108.2" y="100.7" transform="rotate(-90 108.2 100.7)">i1</text>
<text x="110.9" y="100.7" transform="rotate(-90 110.9 100.7)">i2</text>
<text x="113.6" y="100.7" transform="rotate(-90 113.6 100.7)">i3</text>
<text x="116.3" y="100.7" transform="rotate(-90 116.3 100.7)">i4</text>
<text x="119" y="100.7" transform="rotate(-90 119 100.7)">i5</text>
<text x="121.7" y="100.7" transform="rotate(-90 121.7 100.7)">i6</text>
<text x="124.4" y="100.7" transform="rotate(-90 124.4 100.7)">i7</text>
<text x="127.1" y="100.7" transform="rotate(-90 127.1 100.7)">i8</text>
<text x="129.5" y="96.6">vbp</text>
<text x="129.8" y="100.7" transform="rotate(-90 129.8 100.7)">i9</text>
<text x="239.2" y="106.6">M6</text>
<text x="244.6" y="107.8">pfet_01v8</text>
<text x="258.1" y="106.6">M9</text>
<text x="263.5" y="107.8">pfet_01v8</text>
<text x="96.3" y="125.6">Vmeas</text>
<text x="200.4" y="125.6">Vineuron</text>
<text x="214" y="124">pfet_01v8</text>
<text x="223.6" y="122.8">M11</text>
<text x="69.9" y="143.3">300n</text>
<text x="71.9" y="141.7">I1</text>
<text x="105.5" y="143.7">-10k</text>
<text x="105.5" y="140.6">E1</text>
<text x="210.1" y="147.2">C1</text>
<text x="210.1" y="149.6">cap_mim_m3_1</text>
<text x="239.2" y="147.1">M3</text>
<text x="244.6" y="148.3">nfet_01v8</text>
<text x="258.1" y="147.1">M5</text>
<text x="263.5" y="148.3">nfet_01v8</text>
<text x="277.7" y="147.2">C2</text>
<text x="277.7" y="149.6">cap_mim_m3_1</text>
<text x="73.6" y="161.6">x2</text>
<text x="76.8" y="161.4">resistor_pos</text>
<text x="94" y="161.4">resistor_pos</text>
<text x="103.5" y="161.6">x1</text>
<text x="78.6" y="165.4">pressure_pos</text>
<text x="91.3" y="165.4">pressure_pos</text>
<text x="78.5" y="170.8">pressure_neg</text>
<text x="91.3" y="170.8">pressure_neg</text>
<text x="178.9" y="172.6">nfet_01v8</text>
<text x="188.5" y="171.4">M16</text>
<text x="214" y="172.6">nfet_01v8</text>
<text x="223.6" y="171.4">M14</text>
<text x="239.2" y="171.4">M2</text>
<text x="244.6" y="172.6">nfet_01v8</text>
<text x="258.1" y="171.4">M4</text>
<text x="263.5" y="172.6">nfet_01v8</text>
<text x="76.7" y="174.9">resistor_neg</text>
<text x="94" y="174.9">resistor_neg</text>
<text x="150.9" y="176.3">vdd_meas</text>
</g>
<g font-size="1.4" fill="#660">
<text x="215" y="95.9">1 x 4 / 2</text>
<text x="244.7" y="95.9">1 x 4 / 2</text>
<text x="263.6" y="95.9">1 x 2 / 2</text>
<text x="244.7" y="112.1">1 x 2 / 2</text>
<text x="263.6" y="112.1">1 x 2 / 2</text>
<text x="215" y="128.3">1 x 2 / 2</text>
<text x="210.1" y="152">10 / 10</text>
<text x="210.5" y="153.6">MF=1</text>
<text x="244.7" y="152.6">1 x 2 / 2</text>
<text x="263.6" y="152.6">1 x 2 / 2</text>
<text x="277.7" y="152">2 / 2</text>
<text x="278" y="153.6">MF=1</text>
<text x="179.9" y="176.9">1 x 2 / 2</text>
<text x="213.8" y="176.9">1 x 0.5 / 5</text>
<text x="244.7" y="176.9">1 x 2 / 2</text>
<text x="263.6" y="176.9">1 x 2 / 2</text>
</g>
<g font-size="1.1" fill="#fe0000">
<text x="220.6" y="90.5">S</text>
<text x="220.9" y="92.8">B</text>
<text x="225.7" y="92.8">G</text>
<text x="238.3" y="92.8">G</text>
<text x="243.2" y="92.8">B</text>
<text x="243.6" y="90.5">S</text>
<text x="257.2" y="92.8">G</text>
<text x="262.1" y="92.8">B</text>
<text x="262.5" y="90.5">S</text>
<text x="220.5" y="96.5">D</text>
<text x="243.6" y="96.5">D</text>
<text x="262.5" y="96.5">D</text>
<text x="243.6" y="106.7">S</text>
<text x="262.5" y="106.7">S</text>
<text x="238.3" y="109">G</text>
<text x="243.2" y="109">B</text>
<text x="243.6" y="112.7">D</text>
<text x="257.2" y="109">G</text>
<text x="262.1" y="109">B</text>
<text x="262.5" y="112.7">D</text>
<text x="220.6" y="122.9">S</text>
<text x="220.9" y="125.2">B</text>
<text x="225.7" y="125.2">G</text>
<text x="220.5" y="128.9">D</text>
<text x="208.8" y="147.1">c0</text>
<text x="238.3" y="149.5">G</text>
<text x="243.2" y="149.5">B</text>
<text x="243.6" y="147.2">D</text>
<text x="257.2" y="149.5">G</text>
<text x="262.1" y="149.5">B</text>
<text x="262.5" y="147.2">D</text>
<text x="276.3" y="147.1">c0</text>
<text x="208.8" y="153.4">c1</text>
<text x="243.6" y="153.2">S</text>
<text x="262.5" y="153.2">S</text>
<text x="276.3" y="153.4">c1</text>
<text x="185.4" y="171.5">D</text>
<text x="185.8" y="173.8">B</text>
<text x="190.6" y="173.8">G</text>
<text x="220.5" y="171.5">D</text>
<text x="220.9" y="173.8">B</text>
<text x="225.7" y="173.8">G</text>
<text x="238.3" y="173.8">G</text>
<text x="243.2" y="173.8">B</text>
<text x="243.6" y="171.5">D</text>
<text x="257.2" y="173.8">G</text>
<text x="262.1" y="173.8">B</text>
<text x="262.5" y="171.5">D</text>
<text x="185.5" y="177.5">S</text>
<text x="220.6" y="177.5">S</text>
<text x="243.6" y="177.5">S</text>
<text x="262.5" y="177.5">S</text>
</g>
</svg>
